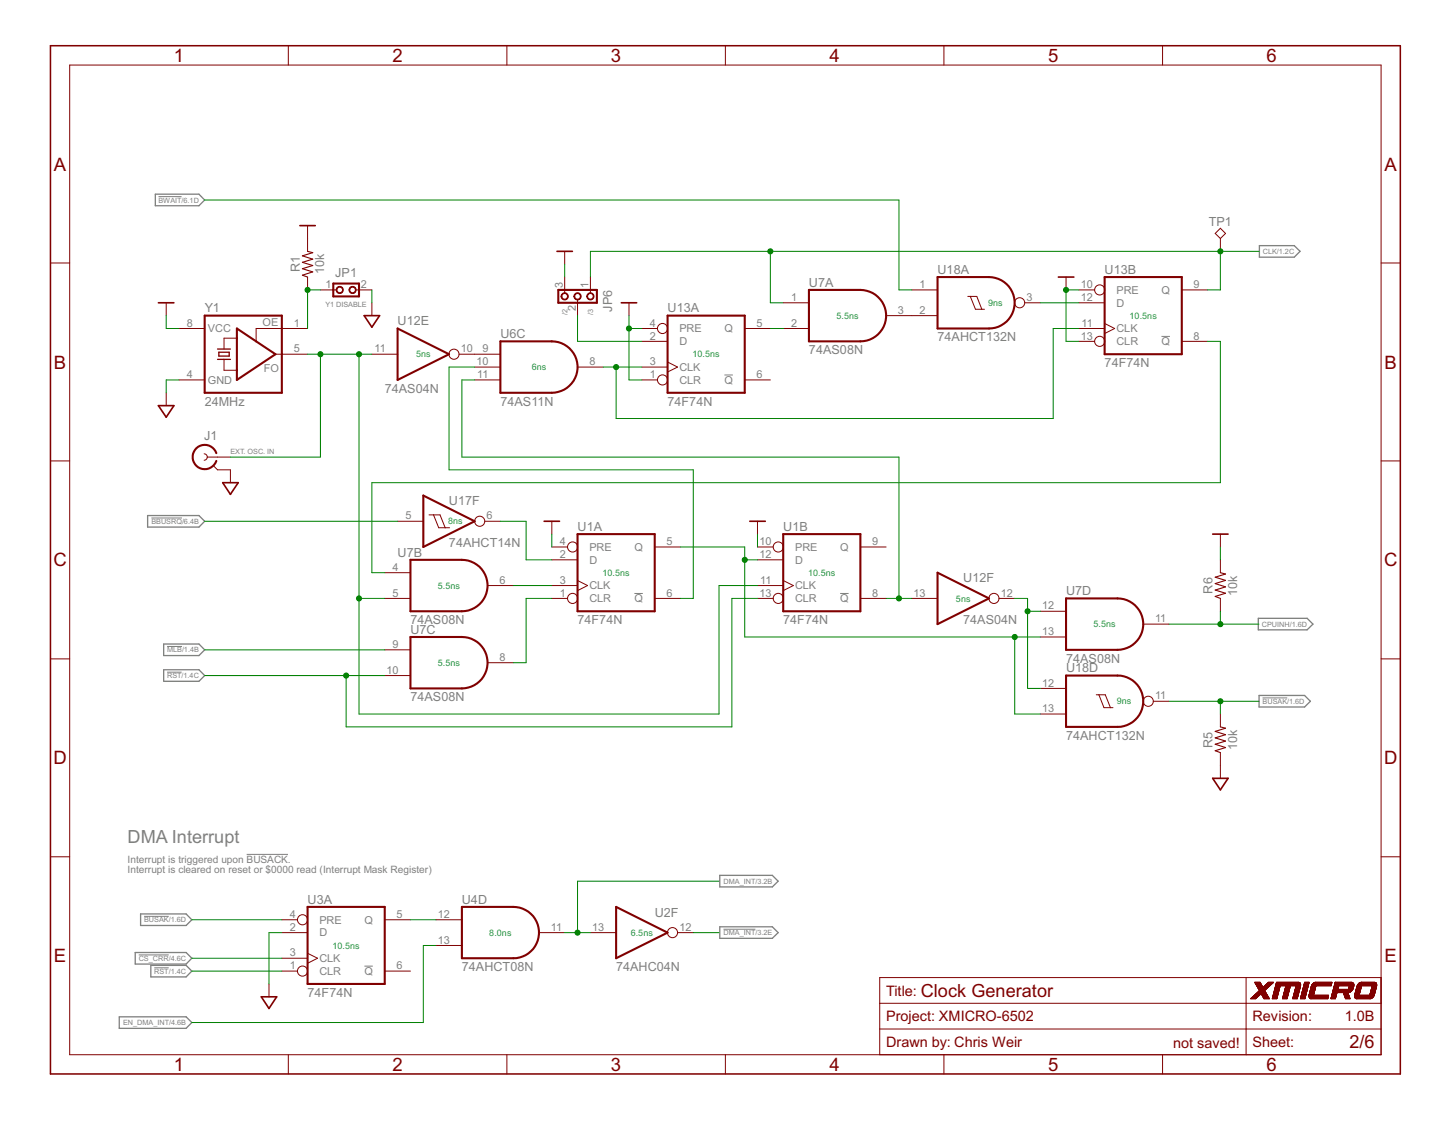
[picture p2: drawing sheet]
<svg xmlns="http://www.w3.org/2000/svg" width="279mm" height="216mm" viewBox="0 0 279 216" stroke-linecap="round" stroke-linejoin="round" font-family="sans-serif">
<g fill="none" stroke="#808080" stroke-width=".19">
<path d="M30.5 37.9h4.5M139.5 72.2h1.6M223.6 64.8h1.7M29.1 99.8h6M122.2 114.3h1.6M161.8 114.3h1.6M32.2 129.5h2.8M32.2 124.5h2.9M243.1 134.4h4.8M27.7 176.5h4.8M47.5 164.5h8M139.3 179h6.2"/>
<path d="M26.7 183.9h5.8M29.7 186.4h2.8M70.2 186.1h1.6"/>
</g>
<g fill="none" stroke="#808080" stroke-width=".25">
<path d="M29.9 37.4h8.4l1.1 1.1-1.1 1.1h-8.4zM242.5 47.3h6.7l1.1 1.1-1.1 1.1h-6.7zM28.4 99.3h9.9l1.1 1.1-1.1 1.1h-9.9zM242.3 119.1h9.4l1.1 1.1-1.1 1.1h-9.4zM31.5 129h6.8l1.1 1.1-1.1 1.1h-6.8zM31.5 124h6.8l1.1 1.2-1.1 1.1h-6.8zM242.4 133.9h8.8l1.1 1.2-1.1 1.1h-8.8zM27.1 176h8.7l1.1 1.1-1.1 1.1h-8.7zM138.6 168.6h10.1l1.1 1.1-1.1 1.1h-10.1zM138.6 178.5h10.1l1.1 1.1-1.1 1.1h-10.1zM23 195.8h12.8l1.1 1.1-1.1 1.2h-12.8zM26 183.5h9.8l1.1 1.1-1.1 1.1h-9.8z"/>
<path d="M29 185.9h6.8l1.1 1.1-1.1 1.2h-6.8z"/>
</g>
<g fill="none" stroke="#800000" stroke-width=".4">
<path d="M64.2 54.6h4.9v2.5h-4.9zM107.5 55.8h7.4v2.5h-7.4zM155.8 55.8h9.9a5 5 0 0 1 4.9 5 5 5 0 0 1-4.9 4.9h-9.9zM180.5 53.4h9.9a5 5 0 0 1 5 4.9 5 5 0 0 1-5 5h-9.9zM212.7 53.4h14.9v14.8h-14.9zM39.4 60.8h14.9v14.8h-14.9zM45.6 63.3l7.4 4.9-7.4 5zM76.6 63.3l9.9 4.9-9.9 5zM96.4 65.7h9.9a5 5 0 0 1 4.9 5 5 5 0 0 1-4.9 4.9h-9.9zM128.5 60.8h14.9v14.8h-14.9zM41.7 87.3a2.34 2.34 0 0 0-3.6-1.2 2.34 2.34 0 0 0 0 3.8 2.34 2.34 0 0 0 3.6-1.1M81.5 95.4l9.9 5-9.9 4.9z"/>
<path d="M79 107.8h9.9a5 5 0 0 1 5 5 5 5 0 0 1-5 4.9h-9.9zM111.2 102.9h14.9v14.8h-14.9zM150.8 102.9h14.9v14.8h-14.9zM180.5 110.3l9.9 5-9.9 4.9zM205.3 115.3h9.9a5 5 0 0 1 4.9 4.9 5 5 0 0 1-4.9 5h-9.9zM79 122.7h9.9a5 5 0 0 1 5 4.9 5 5 0 0 1-5 5h-9.9zM205.3 130.1h9.9a4.9 4.9 0 0 1 4.9 5 4.9 4.9 0 0 1-4.9 4.9h-9.9zM59.2 174.7h14.9v14.8h-14.9zM88.9 174.7h9.9a4.9 4.9 0 0 1 5 4.9 4.9 4.9 0 0 1-5 5h-9.9zM118.6 174.7l9.9 4.9-9.9 5z"/>
</g>
<g fill="none" stroke="#800000" stroke-width=".19">
<path d="M13.4 12.5h252.5v190.6h-252.5zM55.5 8.8v3.7M97.6 8.8v3.7M139.7 8.8v3.7M181.8 8.8v3.7M223.9 8.8v3.7M9.7 50.7h3.7M32 58.3v2.5M59.2 43.5v4.9M59.2 53.4v2.4M61.7 55.8h3.1M68.5 55.8h3.1"/>
<path d="M71.6 58.3v2.5M108.7 48.4v2.5M108.7 53.4v3.1M111.2 57.7v3.1M113.7 53.4v3.1M121.1 58.3v2.5M150.8 58.3h5M175.6 55.8h4.9M186.4 57.1h1.7l1 2.5M186.8 57.1l1 2.5h1.8M197.3 58.3h3M205.3 53.4v2.4"/>
<path d="M207.8 58.3h4.9M207.8 55.8h3M227.6 55.8h4.9M235 45.9v2.5M235 44l1 1-1 .9-1-.9zM265.9 50.7h3.7M32 75.6v2.5M34.5 63.3h4.9M34.5 73.2h4.9M43.1 69.2v2.1h2.5M45.6 65.1h-2.5v2.1M53 68.2h6.2"/>
<path d="M59.2 63.3h-9.9v2.4M71.6 68.2h5M88.4 68.2h8M91.4 73.2h5M91.4 70.7h5M111.2 70.7h5M123.6 63.3h3M123.6 73.2h3M123.6 65.7h4.9M123.6 70.7h4.9M128.5 69.7l2 1-2 .9M143.4 63.3h4.9"/>
<path d="M143.4 73.2h4.9M150.8 63.3h5M170.6 60.8h9.9M207.8 63.3h4.9M207.8 65.7h3M212.7 62.3l1.9 1-1.9 .9M227.6 65.7h4.9M9.7 88.8h3.7M39.3 87.4l.5 .3 .1 .3M39.9 88l-.2 .5-.4 .1M39.9 88h4.5M41.1 89.7l.8 .8h2.5v2.5"/>
<path d="M82.6 99.2h2.1l1 2.4M83.5 99.2l1 2.4h2.1M265.9 88.8h3.7M74.1 115.3h4.9M74.1 110.3h4.9M76.6 100.4h4.9M93.3 100.4h3.1M93.9 112.8h4.9M106.3 115.3h3M106.3 107.8h4.9M106.3 112.8h4.9M106.3 105.3h3"/>
<path d="M106.3 100.4v2.5M111.2 111.8l1.9 1-1.9 .9M126.1 115.3h4.9M126.1 105.3h4.9M145.9 115.3h3M145.9 107.8h4.9M145.9 112.8h4.9M145.9 105.3h3M145.9 100.4v2.5M150.8 111.8l2 1-2 .9M165.7 115.3h4.9M165.7 105.3h4.9"/>
<path d="M175.6 115.3h4.9M192.4 115.3h3M200.3 117.7h5M235 102.9v2.4M235 107.8v2.5M235 115.3v2.4M9.7 126.9h3.7M74.1 125.2h4.9M74.1 130.1h4.9M93.9 127.6h4.9M200.3 122.7h5M200.3 132.6h5"/>
<path d="M200.3 137.5h5M211.1 133.8h1.7l1 2.5M211.6 133.8l1 2.5h1.7M220.1 120.2h5M222.1 135.1h3M235 137.5v2.5M265.9 126.9h3.7M235 144.9v5M9.7 165h3.7M54.3 179.6h4.9M54.3 177.1h3M74.1 177.1h4.9"/>
<path d="M84 177.1h4.9M103.8 179.6h4.9M113.7 179.6h4.9M130.5 179.6h3M265.9 165h3.7M51.8 189.5v2.5M54.3 187h3M54.3 184.6h4.9M59.2 183.6l2 1-2 .9M74.1 187h4.9M84 182.1h4.9M169.4 193.2h96.5"/>
<path d="M169.4 198.2h96.5M239.9 188.3v14.8M241.6 189.2h1.1M241.7 189.3h1M241.7 189.4h1M241.7 189.4h1.1M241.8 189.5h1M241.8 192.3h-.9M241.8 189.6h1M241.9 189.6h1M241.9 192.3h-1M241.9 189.7h1"/>
<path d="M241.9 192.2h-1M241.9 191.3h1.9M241.9 189.8h1.1M242 189.8h1M242 192.2h-1M242 191.3h1.8M242 189.9h1M242 192.1h-.9M242 189.9l1.1 .1M242.1 191.2h1.7M242.1 192.1h-1M242.1 190h1"/>
<path d="M242.1 191.2h1.6M242.1 190l1 .1M242.1 192h-.9M242.1 190.1h1M242.1 191.1h1.6M242.2 190.1h2M242.2 192h-1M242.2 190.2h1.9M242.2 191.9h-.9M242.2 191.1h1.5M242.2 190.3h1.8M242.3 191h1.3"/>
<path d="M242.3 191.9h-1M242.4 191.8l-1 .1M242.4 190.9h1.2M242.4 191.8h-1M242.4 191.7h-.9M242.5 191.7h-1M242.5 190.8h1M242.5 190.8l-1.7 1.6 1-.1M242.5 190.8l-.9-1.6h1l.6 1 1-1h1l-1.7 1.6 .9 1.5h-1l-.6-1-1 1.1M242.5 191.6l-.9 .1M242.6 191.6h-1M242.7 191.5l-1 .1"/>
<path d="M242.7 191.5h-1M242.8 191.4l-1 .1M242.8 191.4h-.9M242.9 191.4h1M242.9 191.4l1 .1M242.9 191.5h1M243 191.5h.9M243 191.6h1M243 191.7h1.1M243.1 191.7h1M243.1 191.8h1M243.1 191.8l1 .1"/>
<path d="M243.1 191.9h1.1M243.2 191.9h1M243.2 192h1M243.2 192.1h1.1M243.3 192.1h1M243.3 192.2h1M243.4 192.3h1M243.5 190.8h-1M243.6 190.7h-1.1M243.6 190.6h-1.2M243.7 190.6h-1.3M243.8 190.5h-1.4"/>
<path d="M243.8 191.3l-1.9 .1M243.9 190.4h-1.6M244 190.3l-1.7 .1M244.1 190.2h-1.9M244.2 190.1h-1M244.3 190l-1 .1M244.3 190h-.9M244.4 189.9l-1 .1M244.5 189.9h-1M244.5 189.8l-1 .1M244.6 189.8h-1M244.7 189.7h-1"/>
<path d="M244.8 189.6h-1M244.9 189.5h-1M245 189.4h-1M245 192.3h.9M245 192.2h.9M245 192.1h.9M245.1 192.1h.8M245.1 192h.8M245.1 192h.9M245.1 189.3h-1M245.1 191.9h.9M245.1 191.8h.9"/>
<path d="M245.1 189.3h-.9M245.2 191.7h.8M245.2 191.6h.8M245.2 189.2l-1 .1M245.2 191.5h.9M245.2 191.4h.9M245.3 191.3h.8M245.3 191.2h.8M245.3 191.2h.9M245.3 191.1h.9M245.3 191h.9M245.4 190.9h.8"/>
<path d="M245.4 190.8h.9M245.4 190.7h.9M245.4 190.6h.9M245.5 190.5h.8M245.5 190.4h.9M245.5 190.3h.9M245.5 190.2h.9M245.6 190.2h.8M245.6 190.1h.8M245.6 190h.9M245.6 189.9h.9M245.6 189.8h4.8"/>
<path d="M245.7 189.8h4.7M245.7 189.7h4.7M245.7 189.6h4.7M245.7 189.5h4.7M245.7 189.4h4.7M245.8 189.3h4.5M245.8 189.2l4.4 .1M245.9 192.2h-.9M246 191.9h-.9M246 191.8l-.9 .1M246.1 191.6h-.9M246.1 191.5h-.9"/>
<path d="M246.1 191.4l-.9 .1M246.1 191.3l-.9 .1M246.2 191.1h-.9M246.2 191h-.9M246.3 190.9h-.9M246.3 190.8h-.9M246.3 190.5h-.9M246.4 190.4l-.9 .1M246.5 190l-.9 .1M246.5 189.9l-.9 .1M247 192.3h.8M247 192.2h.9"/>
<path d="M247 192.1h.9M247 192h.9M247.1 192h.8M247.1 191.9h.8M247.1 191.8h.9M247.1 191.7h.9M247.1 191.6h.9M247.2 191.6h.8M247.2 191.5h.9M247.2 191.4h.9M247.2 191.3h.9M247.2 191.2h.9"/>
<path d="M247.3 191.2h.8M247.3 191.1h.9M247.3 190.9h.9M247.4 190.8h.8M247.4 190.7h.8M247.4 190.7h.9M247.4 190.6h.9M247.4 190.5h.9M247.5 190.4h.8M247.5 190.3h.9M247.5 190.2h.9M247.5 190.1h.9"/>
<path d="M247.6 190h.8M247.6 189.9l-.6 2.5h.8l.7-2.5M247.6 189.9h.9M247.9 192.2h-.9M247.9 191.9h-.8M248 191.8l-.9 .1M248.1 191.4l-.9 .1M248.1 191.3l-.9 .1M248.2 191.1h-.9M248.2 191h-.9M248.2 190.9l-.9 .1M248.2 190.9h-.8"/>
<path d="M248.2 190.8h-.8M248.3 190.5h-.9M248.3 190.4l-.8 .1M248.3 190.4h-.8M248.4 190.3h-.9M248.4 190l-.8 .1M248.5 189.9l-.9 .1M248.9 192.3h.9M249 192.2h.8M249 192.1h.9M249 192h.9M249 191.9h.9"/>
<path d="M249.1 191.8h.8M249.1 191.7h.9M249.1 191.6h.9M249.2 191.5h.8M249.2 191.3h.8M249.2 191.3h.9M249.2 191.2h.9M249.3 191.1h.8M249.3 191h.8M249.3 190.9h.9M249.4 190.7h.8M249.4 190.6h.8"/>
<path d="M249.4 190.5h.9M249.4 190.4h.9M249.5 190.3h.8M249.5 190.1h.9M249.5 190h.9M249.6 190h.8M249.6 189.9h.8M249.6 189.9l-.7 2.5h.9l.6-2.4M249.8 192.3h-.9M249.8 192.2h-.8M249.9 192h-.9M249.9 191.8h-.8"/>
<path d="M250 191.7h-.9M250 191.6l-.9 .1M250 191.4h-.8M250.1 189.2l.1 .1M250.1 191.2l-.9 .1M250.1 191.2h-.9M250.1 189.2h-4.3l-.8 3.2h.9l.6-2.5M250.2 190.9h-.9M250.2 190.8h-.9M250.2 190.7h-.8M250.2 189.3h.1M250.3 190.6h-.9"/>
<path d="M250.3 190.4h-.9M250.3 190.3l-.9 .1M250.3 189.3l.1 .1M250.3 190.2l-.8 .1M250.4 190.2h-.9M250.4 190.1h-.9M250.4 189.4v.1M250.4 192.3h.9M250.4 189.9h-.8M250.4 189.8l-4.8 .1M250.4 189.5v.1M250.4 192.2h.9"/>
<path d="M250.4 189.6v.2M250.4 189.8v.2M250.5 192.1h.8M250.5 192h.9M250.5 191.9h.9M250.5 191.8h.9M250.6 191.7h.8M250.6 191.6h.9M250.6 191.5h.9M250.7 191.4h.8M250.7 191.2h.8M250.7 191.2h.9"/>
<path d="M250.7 191.1h.9M250.7 191h.9M250.8 190.9h.8M250.8 190.9h.9M250.8 190.8h.9M250.8 190.7h.9M250.9 190.5h.8M250.9 190.5h.9M250.9 190.4h.9M250.9 190.3h.9M251 190.2h.8M251 190.1h.8"/>
<path d="M251 190h.9M251.1 189.8h.8M251.1 189.7h.8M251.1 189.6h.9M251.1 189.5h.9M251.2 189.4h.8M251.2 189.3h.9M251.2 189.2h.9M251.2 189.2h.9l-.8 3.1h-.9zM251.3 192.1h-.8M251.4 192h-.9M251.4 191.9h-.9"/>
<path d="M251.5 191.6h-.9M251.5 191.5l-.9 .1M251.5 191.5h-.9M251.5 191.3h-.8M251.6 191.1h-.9M251.6 190.9l-.8 .1M251.7 190.7h-.9M251.7 190.6h-.9M251.7 190.6h-.8M251.8 190.5h-.9M251.8 190.2h-.8M251.8 190.1l-.8 .1"/>
<path d="M251.9 190.1h-.9M251.9 190h-.9M251.9 189.9h-.9M252 189.7h-.9M252 189.6h-.9M252.1 191.9h3.7M252.1 191.8h3.7M252.1 191.9v.3M252.1 191.8v.1M252.1 191.7h3.7l-.1 .6h-3.4M252.1 192h3.6M252.1 192h3.7"/>
<path d="M252.1 191.7h3.7M252.1 191.6h.8M252.1 191.7v.1M252.1 192.1h3.6M252.1 191.5h.9M252.1 191.5v.2M252.1 191.4h.9M252.1 192.2h3.6M252.1 191.3h.9M252.1 192.2l.1 .1M252.2 191.3h.8M252.2 192.2h3.5"/>
<path d="M252.2 191.2h.8M252.2 191.1h.9M252.2 192.3h.1M252.2 192.3h3.5M252.2 191h.9M252.2 190.9h.9M252.3 192.3h3.4M252.3 190.9h.8M252.3 190.8h.9M252.3 190.7h.9M252.3 190.6h.9M252.3 192.3l.1 .1"/>
<path d="M252.3 190.5h.9M252.4 190.5h.8M252.4 190.4h.9M252.4 190.3h.9M252.4 190.2h.9M252.5 190.1h.8M252.5 190h.8M252.5 190h.9M252.5 189.9h.9M252.5 190l-.4 1.5M252.5 189.8v.2M252.6 189.8h3.7"/>
<path d="M252.6 189.7h3.7M252.6 189.7l-.1 .1M252.7 189.6h3.7M252.7 189.5h3.7M252.7 189.5l-.1 .2M252.8 189.4h3.6M252.9 189.3h3.5M253 191.6h-.9M253 191.5h-.9M253 189.3h3.5M253 191.2l-.8 .1M253.1 191.2h-.9"/>
<path d="M253.1 189.3h3.4M253.2 189.2h3.3l-.2 .7h-3.8M253.2 190.8h-.9M253.2 190.7h-.9M253.2 190.6h-.9M253.2 189.2l-.5 .3M253.3 190.4h-.9M253.3 190.3l-.9 .1M253.3 190.2l-.9 .1M253.3 190.1h-.8M253.4 189.9l-.5 1.8M255.8 191.9h-3.7"/>
<path d="M255.8 191.8l-3.7 .1M256.3 192.3h.9M256.3 192.1h.9M256.3 192h.9M256.4 189.7h-3.8M256.4 191.9h.8M256.4 191.9h.9M256.4 189.5h-3.6M256.4 191.8h.9M256.4 189.4h-3.5M256.5 191.7h.8M256.5 191.6h.8"/>
<path d="M256.5 191.5h.9M256.5 191.4h.9M256.5 191.3h.9M256.6 191.2h.8M256.7 190.7h3.7M256.8 190.5h3.7M256.8 190.5h.8M256.8 190.4h.8M256.8 190.4h.9M256.8 190.3h.9M256.8 190.2h.9M256.9 190.1h.8"/>
<path d="M256.9 190h.8M256.9 189.9h.9M256.9 189.8h3.8M257 189.7h3.7M257 189.6h3.7M257 189.5h3.7M257 189.5h3.6M257 189.4h3.6M257.1 189.3h3.4M257.1 189.2h3.2M257.1 189.2l3.3 .1M257.1 189.2l-.8 3.1h.8l.4-1.1"/>
<path d="M257.1 189.2l.7 .7-.2 .6M257.2 192.3h-.9M257.2 192.2h-.9M257.2 192.1h-.9M257.2 192h-.8M257.3 191.8h-.9M257.3 191.7h-.9M257.3 191.6l-.8 .1M257.3 191.6h-.8M257.4 191.5h-.9M257.4 191.2l-.8 .1M257.7 190.2l-.9 .1"/>
<path d="M257.7 190.1l-.8 .1M257.7 190l-.8 .1M257.8 189.9h-.9M258.7 191.2h.9M258.7 191.2h.8M258.7 191.3h.9M258.7 191.3l.9 .1M258.8 191.4h.8M258.8 191.5h.9M258.8 191.6h.9M258.8 191.6l.9 .1M258.9 191.7h.8"/>
<path d="M258.9 191.8h.9M258.9 191.9h.9M259 192h.8M259 191.9h.8M259 192.1h.9M259 192.2h.9M259.1 192.3h.8M259.1 192.2h.8M259.7 190.4h.9M259.7 191.2h-3.1M259.7 190.3h.9M259.8 190.2h.8"/>
<path d="M259.8 190.1h.8M259.8 189.9h.9M259.8 189.9l-.1 .6M259.9 191.1l-.4 .1 .5 1.2-.9-.1-.4-1.1M259.9 191.1h-3.3M260 191.1h-3.4M260.1 191h-3.5M260.2 190.9l-3.6 .1M260.2 190.9l-.3 .2M260.2 190.9h-3.6M260.2 190.9h-3.5M260.3 190.8h-3.6"/>
<path d="M260.3 189.2l.2 .1M260.3 190.8l-.1 .1M260.4 190.7h-3.7M260.4 190.6h-3.7M260.5 189.3l.1 .2M260.5 190.6h-3.8M260.5 190.5l-.2 .3M260.5 190.5h-.8M260.5 190.4l-.8 .1M260.5 190.5h.1M260.6 190.4h-.9M260.6 190.4l-.1 .1"/>
<path d="M260.6 190.2l-.9 .1M260.6 189.5h.1M260.7 190h-.9M260.7 189.9l-.1 .5M260.7 189.9h-.9M260.7 189.8l-3.8 .1M260.7 189.8h-3.8M260.7 189.5v.3M260.7 189.8v.1M260.9 191.8h3.7M260.9 191.7h3.7M260.9 191.6h.8"/>
<path d="M260.9 191.7v.3M260.9 192v.1M260.9 192.1h3.5M260.9 191.5h.8M260.9 191.6v.1M260.9 192.1v.1M260.9 191.4h.9M260.9 192.2h.1M261 192.2h3.2M261 191.2h.8M261 192.2v.1M261 191.1h.9"/>
<path d="M261 192.3h3.1M261 192.3h.1M261 191h.9M261 190.9h.9M261.1 190.8h.8M261.1 192.3l.1 .1M261.1 190.7h.9M261.1 190.6h.9M261.2 192.3h2.7M261.2 190.5h.8M261.2 190.4h.8M261.2 190.3h.9"/>
<path d="M261.2 190.2h.9M261.3 190.1h.8M261.3 190h.8M261.3 190l-.4 1.6M261.3 189.9h.8M261.3 189.9h.9M261.4 189.8h3.7M261.4 189.8l-.1 .2M261.5 189.6h3.6M261.5 189.6l-.1 .2M261.6 189.5l-.1 .1M261.6 189.4h3.4"/>
<path d="M261.7 189.4h3.3M261.7 189.3h3.3M261.7 191.5l-.8 .1M261.7 189.3l-.1 .2M261.8 191.4l-.9 .1M261.8 189.3h3.1M261.8 191.3h-.9M261.8 191.2h-.8M261.9 189.3h3M261.9 189.3h-.2M261.9 191.1h-.9M261.9 191h-.9"/>
<path d="M261.9 190.8h-.8M262 189.2h2.8M262 189.2l-.1 .1M262 190.6h-.9M262 190.5h-.8M262 190.4h-.8M262.1 190.3l-.9 .1M262.1 190.2l-.9 .1M262.1 190.1h-.8M262.1 189.2h-.1M262.2 189.2v.7l-.5 1.8M263.8 191.6h.8"/>
<path d="M263.8 191.5h.8M263.8 191.5h.9M263.8 191.4h.9M263.8 191.3h.9M263.9 191.3h.8M263.9 191.2h.9M263.9 191.1h.9M263.9 191h.9M264 190.9h.8M264 190.8h.8M264 190.8h.9M264 190.7h.9"/>
<path d="M264 190.6h.9M264.1 190.5h.8M264.1 192.3l-.2 .1M264.1 190.4h.9M264.1 190.3h.9M264.2 190.2h.8M264.2 190.1h.8M264.2 190h.8M264.2 190h.9M264.2 189.9h.9M264.2 189.9l-.4 1.8M264.3 192.2h-3.4"/>
<path d="M264.3 192.2l-.2 .1M264.3 192.1h-3.4M264.4 192h-3.5M264.5 192h-3.6M264.5 191.9h-3.6M264.5 191.8l-3.6 .1M264.6 191.7l-.3 .5M264.6 191.6l-.8 .1M264.6 191.6v.1M264.7 191.4l-.9 .1M264.7 189.2h.2M264.7 191.3h-.9"/>
<path d="M264.8 191.2h-.9M264.8 191.1h-.9M264.8 190.9l-.9 .1M264.9 189.2v.1M264.9 190.7h-.9M264.9 190.6h-.9M264.9 189.3l.1 .1M265 190.2h-.9M265 189.4h.1M265 190.1l-.8 .1M265 190.1h-.8M265 189.5h-3.4"/>
<path d="M265 189.4l.1 .3M265.1 189.5h-3.6M265.1 189.9l-.5 1.7M265.1 189.8l-3.8 .1M265.1 189.7h-3.7M265.1 189.8v.1M265.1 189.7v.1M265.9 188.3h-96.5v14.8M55.5 203.1v3.7M97.6 203.1v3.7M139.7 203.1v3.7M181.8 203.1v3.7"/>
<path d="M223.9 203.1v3.7"/>
<circle cx="196.3" cy="58.3" r=".97"/>
<circle cx="211.8" cy="55.8" r=".97"/>
<circle cx="87.4" cy="68.2" r=".97"/>
<circle cx="127.6" cy="63.3" r=".97"/>
<circle cx="127.6" cy="73.2" r=".97"/>
<circle cx="211.8" cy="65.7" r=".97"/>
<circle cx="92.4" cy="100.4" r=".97"/>
<circle cx="110.3" cy="115.3" r=".97"/>
<circle cx="110.3" cy="105.3" r=".97"/>
<circle cx="149.9" cy="105.3" r=".97"/>
<circle cx="149.9" cy="115.3" r=".97"/>
<circle cx="191.4" cy="115.3" r=".97"/>
<circle cx="221.1" cy="135.1" r=".97"/>
<circle cx="58.3" cy="177.1" r=".97"/>
<circle cx="129.5" cy="179.6" r=".97"/>
<circle cx="58.3" cy="187" r=".97"/>
</g>
<g fill="none" stroke="#800000" stroke-width=".32">
<path d="M30.5 58.3h3M57.7 43.5h3M107.3 48.4h2.9M119.6 58.3h3M203.8 53.4h3M30.5 78.1h3l-1.5 2.2zM70.1 60.8h3l-1.5 2.2zM42.9 93h3l-1.5 2.2zM104.8 100.4h2.9M144.4 100.4h3M233.5 102.9h3M233.5 149.9h3l-1.5 2.2z"/>
<path d="M50.3 192h3l-1.5 2.2z"/>
</g>
<path d="M41.9 69.2h2.5M41.9 67.2h2.5M42.1 67.8h2v.8h-2z" fill="none" stroke="#800000" stroke-width=".25"/>
<path d="M59.2 48.4l1 .3-2 .6 2 .6-2 .6 2 .6-2 .7 2 .6-2 .6 1 .4M235 110.3l1 .3-2 .6 2 .6-2 .6 2 .6-2 .6 2 .7-2 .6 1 .4M235 140l1 .3-2 .6 2 .6-2 .6 2 .6-2 .6 2 .7-2 .6 1 .3" fill="none" stroke="#800000" stroke-width=".21"/>
<g fill="#800000" stroke="#800000" stroke-width=".19">
<path d="M108.2 56.6a.7 .7 0 0 1 1.1 .1 .7 .7 0 0 1-.4 1.1 .7 .7 0 0 1-.9-.7h.2a.54 .54 0 0 1 .7-.6 .54 .54 0 0 1 .2 .9 .54 .54 0 0 1-.9-.1v-.2h-.2z" fill-rule="evenodd"/>
<path d="M113.2 56.6a.7 .7 0 0 1 1.1 .1 .7 .7 0 0 1-.4 1.1 .7 .7 0 0 1-.9-.7h.1a.54 .54 0 0 1 .8-.6 .54 .54 0 0 1 .2 .9 .54 .54 0 0 1-.9-.1l-.1-.2h-.1z" fill-rule="evenodd"/>
<path d="M110.7 56.6a.7 .7 0 0 1 1.1 .1 .7 .7 0 0 1-.4 1.1 .7 .7 0 0 1-.9-.7h.2a.54 .54 0 0 1 .7-.6 .54 .54 0 0 1 .2 .9 .54 .54 0 0 1-.9-.1v-.2h-.2z" fill-rule="evenodd"/>
<path d="M67.4 55.4a.69 .69 0 0 1 1.1 0 .69 .69 0 0 1-.4 1.1 .69 .69 0 0 1-.9-.7h.2a.55 .55 0 0 1 .8-.4 .55 .55 0 0 1 .1 .9 .55 .55 0 0 1-.9-.3v-.2h-.2z" fill-rule="evenodd"/>
<path d="M64.9 55.4a.69 .69 0 0 1 1.1 0 .69 .69 0 0 1-.4 1.1 .69 .69 0 0 1-.9-.7h.2a.55 .55 0 0 1 .8-.4 .55 .55 0 0 1 .1 .9 .55 .55 0 0 1-.9-.3v-.2h-.2z" fill-rule="evenodd"/>
</g>
<path d="M9.7 8.8h259.9v198h-259.9z" fill="none" stroke="#800000" stroke-width=".3"/>
<g fill="none" stroke="#008000" stroke-width=".19">
<path d="M39.4 38.5h133.7v17.3h2.5M61.7 55.8h-2.5v7.5M71.6 55.8v2.5M108.7 50.9v2.5M148.3 48.4v9.9h2.5M200.3 58.3h7.5M207.8 55.8h-2.5v9.9h2.5M235 48.4v7.4h-2.5M242.4 48.4h-128.7v5M32 60.8v2.5h2.5M34.5 73.2h-2.5v2.4M59.2 68.2h12.4"/>
<path d="M61.7 68.2v19.8h-17.3M69.1 68.2v69.3h69.4v-24.7h7.4M91.4 73.2h-2.5v14.8h84.2v27.3M91.4 70.7h-4.9v19.8h47v24.8h-2.5M111.2 60.8v4.9h12.4M116.2 70.7h7.4M121.1 63.3h2.5M121.1 60.8v12.4h2.5M148.3 63.3h2.5M207.8 63.3h-5v17.3h-84.2v-9.9M232.5 65.7h2.5v27.3h-163.4v17.3h2.5M39.4 100.4h37.2"/>
<path d="M69.1 115.3h5M96.4 100.4h4.9v7.4h5M98.8 112.8h7.5M106.3 102.9v2.4M106.3 115.3h-5v12.3h-2.5M131 105.3h12.4v17.4h56.9M143.4 107.8h2.5M145.9 102.9v2.4M145.9 115.3h-5v24.7h-74.2v-9.9M170.6 115.3h5M195.4 115.3h2.5v17.3h2.4M197.9 117.7h2.4"/>
<path d="M235 105.3v2.5M235 117.7v2.5M39.4 130.1h34.7M39.4 125.2h34.7M195.4 122.7v14.8h4.9M225.1 135.1h17.3M225.1 120.2h17.3M235 135.1v2.4M36.9 177.1h17.4M54.3 179.6h-2.5v9.9M79 177.1h5M108.7 179.6h5"/>
<path d="M133.5 179.6h5M138.5 169.7h-27.3v9.9M36.9 187h17.4M36.9 184.6h17.4M84 182.1h-2.5v14.8h-44.6"/>
</g>
<g fill="#008000" stroke="#008000" stroke-width=".19">
<circle cx="121.1" cy="63.3" r=".49"/>
<circle cx="205.3" cy="55.8" r=".49"/>
<circle cx="235" cy="135.1" r=".49"/>
<circle cx="66.7" cy="130.1" r=".49"/>
<circle cx="235" cy="120.2" r=".49"/>
<circle cx="59.2" cy="55.8" r=".49"/>
<circle cx="148.3" cy="48.4" r=".49"/>
<circle cx="235" cy="48.4" r=".49"/>
<circle cx="118.6" cy="70.7" r=".49"/>
<circle cx="173.1" cy="115.3" r=".49"/>
<circle cx="143.4" cy="107.8" r=".49"/>
<circle cx="195.4" cy="122.7" r=".49"/>
<circle cx="197.9" cy="117.7" r=".49"/>
<circle cx="69.1" cy="68.2" r=".49"/>
<circle cx="69.1" cy="115.3" r=".49"/>
<circle cx="61.7" cy="68.2" r=".49"/>
<circle cx="111.2" cy="179.6" r=".49"/>
</g>
<g font-size="4" fill="#800000">
<text x="33.5" y="11.9">1</text>
<text x="75.6" y="11.9">2</text>
<text x="117.6" y="11.9">3</text>
<text x="159.7" y="11.9">4</text>
<text x="201.8" y="11.9">5</text>
<text x="243.9" y="11.9">6</text>
<text x="10.4" y="32.9">A</text>
<text x="266.6" y="32.9">A</text>
<text x="10.4" y="71">B</text>
<text x="266.6" y="71">B</text>
<text x="10.3" y="109.1">C</text>
<text x="266.5" y="109.1">C</text>
<text x="10.3" y="147.2">D</text>
<text x="266.5" y="147.2">D</text>
<text x="10.4" y="185.3">E</text>
<text x="266.6" y="185.3">E</text>
<text x="33.5" y="206.3">1</text>
<text x="75.6" y="206.3">2</text>
<text x="117.6" y="206.3">3</text>
<text x="159.7" y="206.3">4</text>
<text x="201.8" y="206.3">5</text>
<text x="243.9" y="206.3">6</text>
</g>
<text font-size="3.9" fill="#808080" x="24.6" y="162.3">DMA Interrupt</text>
<g font-size="3.9" fill="#800000">
<text x="177.3" y="192">Clock Generator</text>
<text x="259.8" y="201.9">2/6</text>
</g>
<g font-size="3.1" fill="#800000">
<text x="170.6" y="191.7">Title:</text>
<text x="170.6" y="196.7">Project: XMICRO-6502</text>
<text x="241.2" y="196.7">Revision:</text>
<text x="259" y="196.7">1.0B</text>
<text x="170.6" y="201.6">Drawn by: Chris Weir</text>
<text x="225.9" y="201.9">not saved!</text>
<text x="241.2" y="201.6">Sheet:</text>
</g>
<g font-size="2.7" fill="#808080">
<text x="232.7" y="43.5">TP1</text>
<text x="57.7" y="52.4" transform="rotate(-90 57.7 52.4)">R1</text>
<text x="62.4" y="52.9" transform="rotate(-90 62.4 52.9)">10k</text>
<text x="64.6" y="53.4">JP1</text>
<text x="180.5" y="52.7">U18A</text>
<text x="212.7" y="52.7">U13B</text>
<text x="155.8" y="55.2">U7A</text>
<text x="39.4" y="60.2">Y1</text>
<text x="76.6" y="62.6">U12E</text>
<text x="96.4" y="65.1">U6C</text>
<text x="117.9" y="60.1" transform="rotate(-90 117.9 60.1)">JP6</text>
<text x="128.5" y="60.2">U13A</text>
<text x="180.5" y="65.7">74AHCT132N</text>
<text x="155.8" y="68.2">74AS08N</text>
<text x="212.7" y="70.7">74F74N</text>
<text x="74.1" y="75.6">74AS04N</text>
<text x="39.4" y="78.1">24MHz</text>
<text x="96.4" y="78.1">74AS11N</text>
<text x="128.5" y="78.1">74F74N</text>
<text x="39.3" y="84.8">J1</text>
<text x="86.5" y="97.3">U17F</text>
<text x="76.6" y="107.2">U7B</text>
<text x="86.5" y="105.3">74AHCT14N</text>
<text x="111.2" y="102.3">U1A</text>
<text x="150.8" y="102.3">U1B</text>
<text x="185.5" y="112.2">U12F</text>
<text x="205.3" y="114.6">U7D</text>
<text x="233.5" y="114.3" transform="rotate(-90 233.5 114.3)">R6</text>
<text x="238.2" y="114.7" transform="rotate(-90 238.2 114.7)">10k</text>
<text x="79" y="120.2">74AS08N</text>
<text x="79" y="122.1">U7C</text>
<text x="111.2" y="120.2">74F74N</text>
<text x="150.8" y="120.2">74F74N</text>
<text x="185.5" y="120.2">74AS04N</text>
<text x="205.3" y="127.6">74AS08N</text>
<text x="205.3" y="129.5">U18D</text>
<text x="79" y="135.1">74AS08N</text>
<text x="205.3" y="142.5">74AHCT132N</text>
<text x="233.5" y="144" transform="rotate(-90 233.5 144)">R5</text>
<text x="238.2" y="144.4" transform="rotate(-90 238.2 144.4)">10k</text>
<text x="59.2" y="174">U3A</text>
<text x="88.9" y="174">U4D</text>
<text x="126.1" y="176.5">U2F</text>
<text x="59.2" y="192">74F74N</text>
<text x="88.9" y="187">74AHCT08N</text>
<text x="118.6" y="187">74AHC04N</text>
</g>
<g font-size="2.3" fill="#808080">
<text x="62.7" y="55.5">1</text>
<text x="69.5" y="55.5">2</text>
<text x="108.4" y="55.5" transform="rotate(-90 108.4 55.5)">3</text>
<text x="110.9" y="59.8" transform="rotate(-90 110.9 59.8)">2</text>
<text x="113.3" y="55.5" transform="rotate(-90 113.3 55.5)">1</text>
<text x="152.3" y="58">1</text>
<text x="177.1" y="55.5">1</text>
<text x="197.7" y="58">3</text>
<text x="208.1" y="58">12</text>
<text x="208.1" y="55.5">10</text>
<text x="215" y="59.1">D</text>
<text x="215" y="56.6">PRE</text>
<text x="223.7" y="56.6">Q</text>
<text x="229.8" y="55.5">9</text>
<text x="36" y="62.9">8</text>
<text x="40" y="64">VCC</text>
<text x="50.6" y="62.8">OE</text>
<text x="56.6" y="62.9">1</text>
<text x="125.1" y="65.4">2</text>
<text x="125.1" y="62.9">4</text>
<text x="130.8" y="64">PRE</text>
<text x="139.5" y="64">Q</text>
<text x="145.7" y="62.9">5</text>
<text x="152.3" y="62.9">2</text>
<text x="172.9" y="60.4">3</text>
<text x="177.1" y="60.4">2</text>
<text x="208.1" y="65.4">13</text>
<text x="208.3" y="62.9">11</text>
<text x="215" y="64">CLK</text>
<text x="229.8" y="65.4">8</text>
<text x="50.8" y="71.7">FO</text>
<text x="56.6" y="67.9">5</text>
<text x="72.1" y="67.9">11</text>
<text x="88.7" y="67.9">10</text>
<text x="91.8" y="70.3">10</text>
<text x="92.9" y="67.9">9</text>
<text x="113.5" y="70.3">8</text>
<text x="125.1" y="70.3">3</text>
<text x="130.8" y="66.5">D</text>
<text x="130.8" y="71.4">CLK</text>
<text x="215" y="66.5">CLR</text>
<text x="223.7" y="66.5">Q</text>
<text x="36" y="72.8">4</text>
<text x="40" y="73.9">GND</text>
<text x="91.9" y="72.8">11</text>
<text x="125.1" y="72.8">1</text>
<text x="130.8" y="73.9">CLR</text>
<text x="139.5" y="73.9">Q</text>
<text x="145.7" y="72.8">6</text>
<text x="78.1" y="100.1">5</text>
<text x="93.7" y="100.1">6</text>
<text x="107.8" y="107.5">2</text>
<text x="107.8" y="105">4</text>
<text x="113.5" y="106.1">PRE</text>
<text x="122.2" y="106.1">Q</text>
<text x="128.3" y="105">5</text>
<text x="146.2" y="107.5">12</text>
<text x="146.2" y="105">10</text>
<text x="153.1" y="106.1">PRE</text>
<text x="161.8" y="106.1">Q</text>
<text x="168" y="105">9</text>
<text x="75.6" y="110">4</text>
<text x="96.2" y="112.4">6</text>
<text x="107.8" y="112.4">3</text>
<text x="113.5" y="108.6">D</text>
<text x="113.5" y="113.5">CLK</text>
<text x="146.4" y="112.4">11</text>
<text x="153.1" y="108.6">D</text>
<text x="153.1" y="113.5">CLK</text>
<text x="75.6" y="114.9">5</text>
<text x="107.8" y="114.9">1</text>
<text x="113.5" y="116">CLR</text>
<text x="122.2" y="116">Q</text>
<text x="128.3" y="114.9">6</text>
<text x="146.2" y="114.9">13</text>
<text x="153.1" y="116">CLR</text>
<text x="161.8" y="116">Q</text>
<text x="168" y="114.9">8</text>
<text x="175.9" y="114.9">13</text>
<text x="192.7" y="114.9">12</text>
<text x="200.7" y="117.4">12</text>
<text x="222.4" y="119.9">11</text>
<text x="75.6" y="124.8">9</text>
<text x="200.7" y="122.3">13</text>
<text x="74.4" y="129.8">10</text>
<text x="96.2" y="127.3">8</text>
<text x="200.7" y="132.2">12</text>
<text x="200.7" y="137.2">13</text>
<text x="222.4" y="134.7">11</text>
<text x="55.8" y="179.3">2</text>
<text x="55.8" y="176.8">4</text>
<text x="61.5" y="177.9">PRE</text>
<text x="70.2" y="177.9">Q</text>
<text x="76.4" y="176.8">5</text>
<text x="84.3" y="176.8">12</text>
<text x="106.1" y="179.3">11</text>
<text x="114" y="179.3">13</text>
<text x="130.8" y="179.3">12</text>
<text x="55.8" y="184.2">3</text>
<text x="61.5" y="180.4">D</text>
<text x="61.5" y="185.3">CLK</text>
<text x="84.3" y="181.7">13</text>
<text x="55.8" y="186.7">1</text>
<text x="61.5" y="187.8">CLR</text>
<text x="70.2" y="187.8">Q</text>
<text x="76.4" y="186.7">6</text>
</g>
<g font-size="2.2" fill="#808080">
<text x="24.6" y="166.1">Interrupt is triggered upon BUSACK.</text>
<text x="24.6" y="168.2">Interrupt is cleared on reset or $0000 read (Interrupt Mask Register)</text>
</g>
<g font-size="1.9" fill="#008080">
<text x="190.3" y="58.9">9ns</text>
<text x="161.1" y="61.4">5.5ns</text>
<text x="217.5" y="61.4">10.5ns</text>
<text x="80.1" y="68.8">5ns</text>
<text x="102.4" y="71.3">6ns</text>
<text x="133.3" y="68.8">10.5ns</text>
<text x="86.3" y="101">8ns</text>
<text x="84.3" y="113.4">5.5ns</text>
<text x="116" y="110.9">10.5ns</text>
<text x="155.6" y="110.9">10.5ns</text>
<text x="184.1" y="115.9">5ns</text>
<text x="210.6" y="120.8">5.5ns</text>
<text x="84.3" y="128.2">5.5ns</text>
<text x="215" y="135.7">9ns</text>
<text x="64" y="182.7">10.5ns</text>
<text x="94.2" y="180.2">8.0ns</text>
<text x="121.5" y="180.2">6.5ns</text>
</g>
<g font-size="1.6" fill="#808080">
<text x="30.5" y="39">BWAIT/6.1D</text>
<text x="243.1" y="48.9">CLK/1.2C</text>
<text x="62.7" y="59.1">Y1 DISABLE</text>
<text x="109.2" y="60.7" transform="rotate(-90 109.2 60.7)">/2</text>
<text x="114.2" y="60.7" transform="rotate(-90 114.2 60.7)">/3</text>
<text x="44.4" y="87.5">EXT. OSC. IN</text>
<text x="29.1" y="100.9">BBUSRQ/6.4B</text>
<text x="32.2" y="125.7">MLB/1.4B</text>
<text x="243" y="120.7">CPUINH/1.6D</text>
<text x="32.2" y="130.6">RST/1.4C</text>
<text x="243.1" y="135.6">BUSAK/1.6D</text>
<text x="139.3" y="170.2">DMA_INT/3.2B</text>
<text x="27.7" y="177.6">BUSAK/1.6D</text>
<text x="26.7" y="185.1">CS_CRR/4.6C</text>
<text x="139.3" y="180.1">DMA_INT/3.2E</text>
<text x="29.7" y="187.5">RST/1.4C</text>
<text x="23.7" y="197.4">EN_DMA_INT/4.6B</text>
</g>
</svg>
